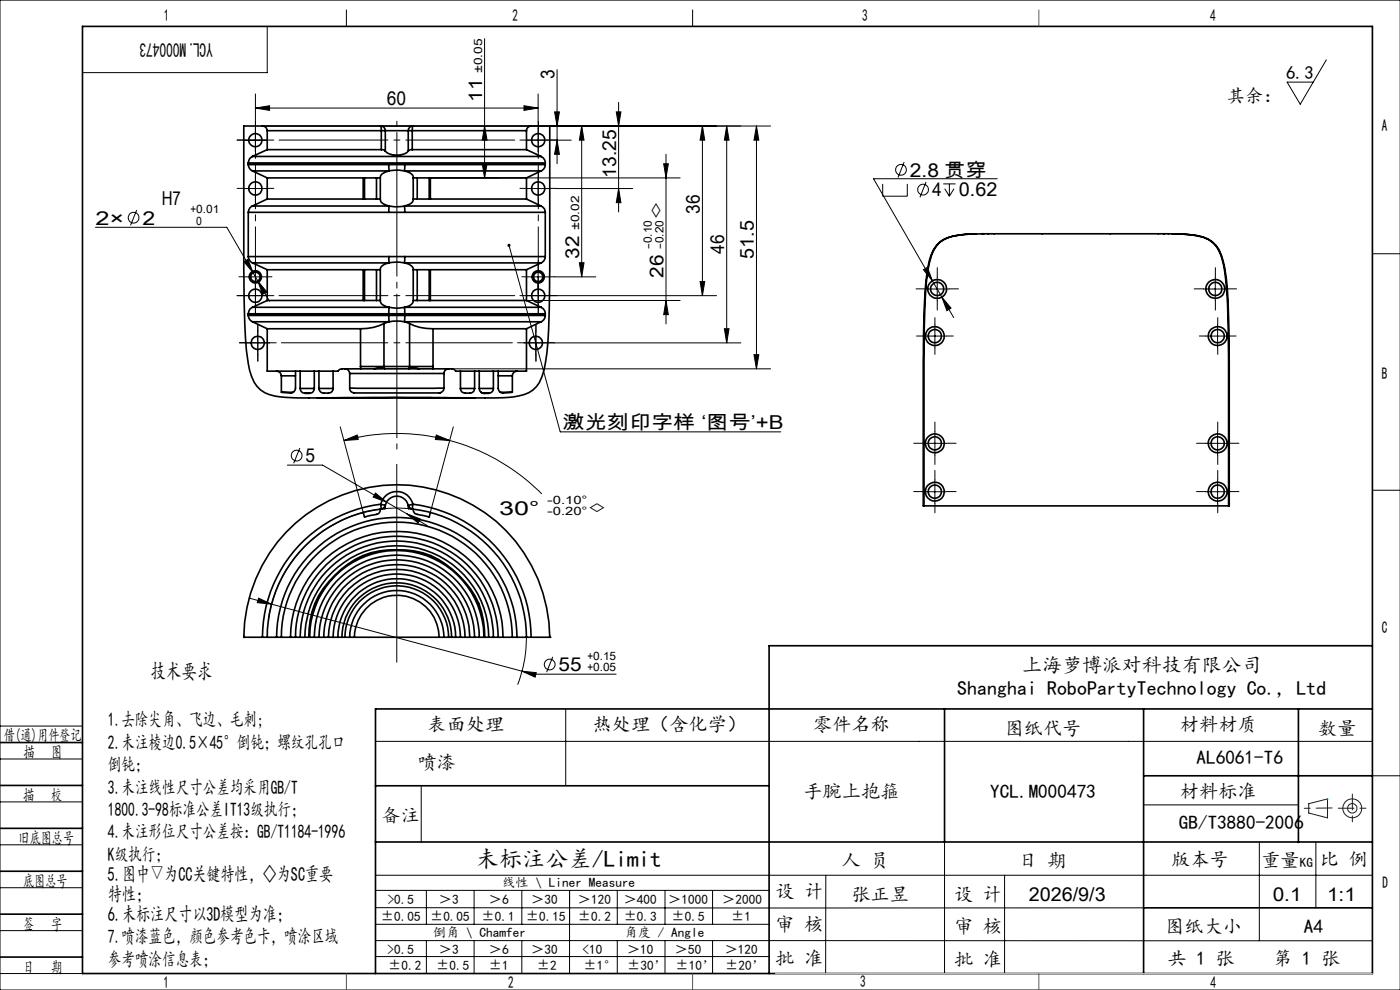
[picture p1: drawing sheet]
<svg xmlns="http://www.w3.org/2000/svg" width="297mm" height="210mm" viewBox="0 0 297 210" stroke-linecap="round" stroke-linejoin="round" font-family="sans-serif">
<g fill="none" stroke="#000" stroke-width=".21">
<path d="M0 0h297v210h-297zM54.2 19.9v5.9M56.7 5.6v9.8h-39.2M73.5 2.1v3.5M102.8 8.2v29.5M114.2 19.9v5.9M118.2 14.8v19.9M146.9 2.1v3.5M281.4 12.7l-5.6 9.4-2.7-4.7h5.5M51.7 29.7h5M51.7 40h5M54.2 22.9l3-.5v1z"/>
<path d="M54.2 22.9h60M54.2 27.2v5M54.2 37.5v5M55.7 26.7h107.8M91.1 37.7h53.2M102.3 34.7h1l-.5 3zM102.8 26.7l.5 3h-1zM111.2 22.4l3 .5-3 .5zM111.7 29.7h5M111.7 40h5M114.2 27.2v5M114.2 37.5v5"/>
<path d="M117.7 23.7h1l-.5 3zM118.1 29.7h3.1M118.1 40h16.1M118.2 29.7l.5 3h-1zM123.4 26.7l.5 3h-1zM123.4 26.7v32M130.7 23.7h1l-.5 3zM131.2 40l.5 3h-1zM131.2 21.7v23.3M140.8 34.7h1l-.5 3zM141.3 32.7v36M149 26.7l.5 3h-1z"/>
<path d="M149 26.7v36M154.2 26.7l.5 3h-1zM154.2 26.7v46M160.5 26.7l.5 3h-1.1zM160.5 26.7v51.5M187.3 39v2.6h5.2v-2.6M191.8 34.4l-1.3 3.3M196.5 38.6l-1.3 3.3M200.1 39h2.6M201.4 39v2.6M211.6 37.9h-26.3l12.5 21.7M20.2 48.2h27.9l5.6 9.6"/>
<path d="M29 44.5l-1.3 3.3M51.7 58.7h5M51.8 55.5l.8-.5 1.1 2.8zM53.7 57.8l1 1.8M54.2 56.2v9M54.7 59.6l1.9 2.3-.9 .5zM54.7 59.6l2.5 4.3M108 52.1l10.9 39.5h46.7M111.7 58.7h5M114.2 56.2v9M117.7 58.7h8.7M122.9 55.7h1l-.5 3z"/>
<path d="M148.5 59.7h1l-.5 3zM195.9 57.2l.8-.5 1.1 2.9zM197.8 59.6l2 3.4M198.8 58.8v5M200.4 40l1 1.6M202.4 40l-1 1.6M257.8 58.8v5M291.1 53.8h5.9M51.7 62.7h5M52.2 72.7h5M54.7 70.2v5M91.1 63.7h53.2"/>
<path d="M95.8 78.2h67.7M111.2 72.7h5M111.7 62.7h5M113.7 70.2v5M117.6 72.7h39.6M118.1 62.7h33.9M141.3 63.7l.5 3h-1zM153.7 69.7h1l-.5 3zM159.9 75.2h1.1l-.5 3zM195.8 71.3h5M196.3 61.3h5M198.3 68.8v5"/>
<path d="M199.8 63l2 2.4-.9 .5zM199.8 63l2.5 4.4M255.3 61.3h5M255.8 71.3h5M258.3 68.8v5M61 98.7h7.4l13.6 7.8M63.6 95l-1.3 3.3M72.2 90.5l4.8 18.2M73 93.4l2.8-1.1 .2 .9zM73 93.4a43.2 43.2 0 0 1 22.4 0M84.2 98.5v42M92.6 92.3l2.8 1.1-3-.2z"/>
<path d="M95.4 93.4a43.7 43.7 0 0 1 19.5 11.4M96.2 90.5l-4.9 18.2M195.8 94h5M198.3 91.5v5M255.8 94h5M258.3 91.5v5M79.7 104.6l2.3 1.9-2.8-1.1zM82 106.5l4.3 2.5M86.3 109l2.9 1.1-.5 .8zM86.3 109l4.4 2.5M87.5 108a27.4 27.4 0 0 0-30.5 23.1M195.8 104.3h5"/>
<path d="M198.3 101.8v5M255.8 104.3h5M258.3 101.8v5M291.1 104h5.9M52.8 126.9l4.8 1.3M54.9 126.9l2.7 1.3-3-.4zM57.6 128.2l53.1 14.2M111.7 135.2a27.2 27.2 0 0 1-1.9 10M117.3 139.3l-1.3 3.3M0 154h17.5M79.7 157.3h211.4M110.7 142.4l3.1 .3-.3 .9z"/>
<path d="M110.7 142.4l2.3 .6h17.7M120 150.4v16.3M0 179.2h17.5M0 161h17.5M0 170.1h17.5M89.4 166.9v11.8M200.4 178.6v27.9M242.6 170.7h32.8M267.2 178.6v21M279.2 178.6v14M291.1 164.6h6M0 188.3h17.5"/>
<path d="M0 197.4h17.5M79.7 185.7h211.4M79.7 199.5l211.4 .1M79.7 192.5l162.9 .1M79.7 188.9h83.5M79.7 196.1h83.5M90.5 188.9v7.2M90.5 199.5v7M100.6 188.9v7.2M100.6 199.5v7M110.7 188.9v7.2M110.7 199.5v7"/>
<path d="M120.8 188.9v17.6M131 188.9v7.2M131 199.5v7M141.1 188.9v7.2M141.1 199.5v7M151.2 188.9v7.2M151.2 199.5v7M175.2 185.7v20.9M213.1 185.7v20.8M0 206.5h17.5M79.7 202.9h83.5M163.2 206.5h127.9"/>
<circle cx="191.1" cy="36" r="1.14"/>
<circle cx="28.4" cy="46.2" r="1.14"/>
<circle cx="195.8" cy="40.2" r="1.14"/>
<circle cx="62.9" cy="96.6" r="1.14"/>
<circle cx="116.6" cy="141" r="1.14"/>
</g>
<g fill="none" stroke="#191924" stroke-width=".21">
<path d="M277.6 170.5l4-1v4l-4-1z"/>
<circle cx="286.9" cy="171.5" r="1.01"/>
<circle cx="286.9" cy="171.5" r="2"/>
</g>
<path d="M84.2 95.3v-69.6" fill="none" stroke="#000" stroke-width=".21" stroke-dasharray="30.5 1.3 1.3 1.3" stroke-dashoffset="-2.4"/>
<g fill="none" stroke="#000" stroke-width=".21" stroke-dasharray="30.5 1.3 1.3 1.3">
<path d="M51.7 29.7h-1.4M51.7 40h-1.4M54.2 27.2v-1.4M54.2 37.5v-1.4M54.2 32.2v1.4M56.7 40h1.4M56.7 29.7h1.4M111.7 40h-1.4M111.7 29.7h-1.4M114.2 29.7v-2.5M114.2 29.7h-2.5M114.2 29.7v2.5"/>
<path d="M114.2 29.7h2.5M114.2 27.2v-1.4M114.2 37.5v-1.4M114.2 32.2v1.4M116.7 29.7h1.4M116.7 40h1.4M51.7 58.7h-1M54.2 42.5v1.4M54.2 56.2v-1M56.7 58.7h1M111.7 58.7h-1M114.2 42.5v1.4"/>
<path d="M114.2 56.2v-1M116.7 58.7h1M198.8 58.8v-2M257.8 58.8v-2M51.7 62.7h-1.4M52.2 72.7h-1.4M54.2 62.7v-2.5M54.2 62.7h-2.5M54.2 62.7v2.5M54.2 62.7h2.5M54.2 65.2v1.4M54.2 60.2v-1.4"/>
<path d="M54.2 61.2v1M54.7 72.7v-2.5M54.7 72.7h-2.5M54.7 72.7v2.5M54.7 72.7h2.5M54.7 70.2v-1.4M54.7 75.2v1.4M56.7 62.7h1.4M57.2 72.7h1.4M111.2 72.7h-1.4M111.7 62.7h-1.4M113.7 72.7v-2.5"/>
<path d="M113.7 72.7h-2.5M113.7 72.7v2.5M113.7 72.7h2.5M113.7 70.2v-1.4M113.7 75.2v1.4M114.2 62.7v-2.5M114.2 62.7h-2.5M114.2 62.7v2.5M114.2 62.7h2.5M114.2 65.2v1.4M114.2 60.2v-1.4M114.2 61.2v1"/>
<path d="M116.2 72.7h1.4M116.7 62.7h1.4M195.8 71.3h-1.4M196.3 61.3h-2M198.3 68.8v-1.4M198.3 73.8v1.4M198.8 63.8v2M200.8 71.3h1.4M201.3 61.3h2M255.3 61.3h-2M255.8 71.3h-1.4M257.8 63.8v2"/>
<path d="M258.3 68.8v-1.4M258.3 73.8v1.4M260.3 61.3h2M260.8 71.3h1.4M195.8 94h-2M198.3 91.5v-2M198.3 96.5v2M200.8 94h2M255.8 94h-2M258.3 91.5v-2M258.3 96.5v2M260.8 94h2"/>
<path d="M195.8 104.3h-2M198.3 101.8v-2M198.3 106.8v2M200.8 104.3h2M255.8 104.3h-2M258.3 101.8v-2M258.3 106.8v2M260.8 104.3h2"/>
</g>
<path d="M59.7 72.7h49" fill="none" stroke="#000" stroke-width=".21" stroke-dasharray="30.5 1.3 1.3 1.3" stroke-dashoffset="7.9"/>
<path d="M59.2 29.7h50M59.2 62.7h50" fill="none" stroke="#000" stroke-width=".21" stroke-dasharray="30.5 1.3 1.3 1.3" stroke-dashoffset="7.4"/>
<path d="M54.2 57.7v-23M114.2 57.7v-23" fill="none" stroke="#000" stroke-width=".21" stroke-dasharray="30.5 1.3 1.3 1.3" stroke-dashoffset="20.9"/>
<g fill="none" stroke="#000" stroke-width=".35">
<path d="M17.5 5.6h273.6v200.9h-273.6zM52.7 34.9a1.53 1.53 0 0 0 .9 1.4M52.7 34.9h29.8M52.7 34.6h63M52.7 34.6v.3M53.6 33.2a1.44 1.44 0 0 0-.9 1.4M53.6 36.3h28.9M53.6 33.2h61.2M53.6 36.3l3.1 1.4M55.7 26.7h-4v19.6a460.1 460.1 0 0 0 .6 28.1 14.6 14.6 0 0 0 2.2 7.6 8.1 8.1 0 0 0 6.3 2.3l43.3 .1a23.5 23.5 0 0 0 8-1.1 6.3 6.3 0 0 0 3.3-4.7 98.5 98.5 0 0 0 1.2-18.2v-33.7h-3.9M55.7 26.7a1.01 1.01 0 0 1 1 1M55.7 26.7h25.1"/>
<path d="M56.7 37.7h20.3M56.7 31.7h24.2M56.7 27.7h24.2M56.7 27.7v4M56.7 37.7v4.5M56.7 31.7l-3.1 1.5M77 37.7v4.5M77 37.7h.3M77.3 37.7h2.6M77.3 37.7v4.5M79.9 37.7h.8M79.9 37.7v4.5"/>
<path d="M80.7 37.7v4.5M80.8 26.7l.1 1M80.8 26.7a.96 .96 0 0 1 .9 1M80.8 26.7h6.8M80.9 31.7l.5 .1 .3 .3M80.9 27.7h.8M80.9 27.7v4M81.7 32.1a3.9 3.9 0 0 0 4.9 0M81.7 27.7h4.9M81.7 27.7v4.4M82.5 34.9v1.4M82.5 34.9h3.4"/>
<path d="M82.5 36.3l-1.1 .4a1.06 1.06 0 0 0-.7 1M82.5 36.3l1.8-.2 1.5 .2M85.8 36.3l.7 .2a1.42 1.42 0 0 1 1.2 1.2M85.8 36.3h29M85.9 34.9l-.1 1.4M85.9 34.9h29.8M86.6 27.7h.9M86.6 27.7v4.4M87.5 31.7l-.6 .1-.3 .3M87.5 31.7h24.2M87.5 27.7h24.2M87.5 27.7v4"/>
<path d="M87.6 26.7l-.1 1M87.6 26.7h25.1M87.6 26.7a.96 .96 0 0 0-1 1M87.7 37.7h.8M87.7 37.7v4.5M88.5 37.7h2.6M88.5 37.7v4.5M91.1 37.7v4.5M91.1 37.7h.2M91.3 37.7h20.4M91.3 37.7v4.5M111.7 27.7v4"/>
<path d="M111.7 37.7v4.5M111.7 31.7l3.1 1.5M112.7 26.7a.96 .96 0 0 0-1 1M114.8 33.2a1.44 1.44 0 0 1 .9 1.4M114.8 36.3l-3.1 1.4M115.7 34.9a1.43 1.43 0 0 1-.9 1.4M115.7 34.6v.3M52.7 54.4a1.63 1.63 0 0 0 .9 1.4M52.7 54.4h29.8M52.7 45h29.8M52.7 45v9.4M53.6 43.7a1.43 1.43 0 0 0-.9 1.3"/>
<path d="M53.6 55.8h28.9M53.6 43.7h28.9M53.6 55.8l3.1 1.4M56.7 57.2h20.3M56.7 42.2h20.3M56.7 57.2v6.5M56.7 42.2l-3.1 1.5M77 57.2v6.5M77 57.2h.3M77 42.2h.3M77.3 57.2h2.6M77.3 42.2h2.6"/>
<path d="M77.3 57.2v6.5M79.9 57.2h.8M79.9 42.2h.8M79.9 57.2v6.5M80.7 42.2a1.71 1.71 0 0 0 1.7 1.5h.1M80.7 57.2v6.5M82.5 54.4v1.4M82.5 54.4h3.4M82.5 45h3.4M82.5 55.8a1.8 1.8 0 0 0-1.8 1.4M82.5 43.7v1.3M82.5 55.8l1.8-.2 1.5 .2"/>
<path d="M82.5 43.7l1.6 .2 1.7-.2M85.8 55.8l.7 .1a1.52 1.52 0 0 1 1.2 1.3M85.8 55.8h29M85.8 43.7l.1 1.3M85.8 43.7h29M85.9 54.4l-.1 1.4M85.9 54.4h29.8M85.9 45h29.8M87.7 42.2a1.25 1.25 0 0 1-1.1 1.3l-.8 .2M87.7 57.2h.8M87.7 42.2h.8M87.7 57.2v6.5"/>
<path d="M88.5 57.2h2.6M88.5 42.2h2.6M88.5 57.2v6.5M91.1 57.2v6.5M91.1 57.2h.2M91.1 42.2h.2M91.3 57.2h20.4M91.3 42.2h20.4M91.3 57.2v6.5M111.7 57.2v6.5M111.7 42.2l3.1 1.5M114.8 43.7a1.37 1.37 0 0 1 .9 1.3"/>
<path d="M114.8 55.8l-3.1 1.4M115.7 54.4a1.43 1.43 0 0 1-.9 1.4M115.7 45v9.4M207.1 49.6l-2.2 .1a11 11 0 0 0-5.5 1.6 8.3 8.3 0 0 0-2.6 5.6 129.5 129.5 0 0 0-.9 18.2v32.2h64.9v-30.5a214.9 214.9 0 0 0-.6-17.6 15.2 15.2 0 0 0-2.2-7.2 8 8 0 0 0-6.1-2.3l-3.2-.1M208.3 49.6h1.4M208.7 49.6h-1.1a20.3 20.3 0 0 0-7 1.1 6.7 6.7 0 0 0-3.5 5.3 71.6 71.6 0 0 0-1 13.6l-.1 37.7M209.7 49.6h37.3M209.7 49.6h.1M246.8 49.6h.2M247 49.6h1.7a25 25 0 0 1 6.6 .7 7 7 0 0 1 4.3 5.9 89.9 89.9 0 0 1 1 16.6v34.5M52.7 66.9a1.53 1.53 0 0 0 .9 1.4M52.7 66.9h29.8"/>
<path d="M52.7 66.6h29.8M52.7 66.6v.3M53.6 65.2a1.44 1.44 0 0 0-.9 1.4M53.6 68.3h28.9M53.6 65.2h28.9M53.6 68.3l3.1 1.4M56.7 69.7h19.8M56.7 63.7h20.3M56.7 69.7v9h2M56.7 63.7l-3.1 1.5M58.7 78.7a1.01 1.01 0 0 1 1 1M58.7 78.7h4"/>
<path d="M59.7 79.7h3M62.7 78.7v3.7a1.02 1.02 0 0 1-1.1 1l-1.9-.2v-3.5M62.7 78.7h1M63.7 78.7h3M63.7 78.7v3.7M66.7 78.7h1M66.7 78.7v3.7M67.7 78.7h3M67.7 78.7v3.7M70.7 78.7v3.7M73.2 78.2a1.31 1.31 0 0 0-1.5 .5h-1M73.2 78.2a1.01 1.01 0 0 1 1 1"/>
<path d="M73.2 78.2h22M74.2 79.2h20M74.2 79.2v3.1M76.5 77.7h15.4M76.5 69.7v8M76.5 77.7v.5M77 63.7h.3M77.3 63.7h2.6M79.9 63.7h.8M80.7 63.7a1.72 1.72 0 0 0 1.8 1.5M81.5 68.6a10.6 10.6 0 0 1-5 1.1M81.5 77.8l.1 .4"/>
<path d="M81.5 77.8l-2.1 .4M81.5 68.6v9.2M82.5 66.9v1.4M82.5 66.9h3.4M82.5 66.6h3.4M82.5 68.3l-1 .3M82.5 65.2v1.4M82.5 65.2l1.6 .2 1.7-.2M82.5 68.3l1.2-.2 2.1 .2M85.8 68.3h29M85.8 68.3l1.1 .3M85.8 65.2l.1 1.4"/>
<path d="M85.8 65.2h29M85.9 66.9h29.8M85.9 66.6h29.8M85.9 66.9l-.1 1.4M86.9 68.6a10.4 10.4 0 0 0 5 1.1M86.9 77.8l-.2 .4M86.9 77.8l2.1 .4M86.9 68.6v9.2M87.7 63.7a1.8 1.8 0 0 1-1.9 1.5M87.7 63.7h.8M88.5 63.7h2.6M91.1 63.7h.2"/>
<path d="M91.3 63.7h20.4M91.9 69.7h19.8M91.9 69.7v8M91.9 77.7l-.1 .5M94.2 79.2v3.1M95.2 78.2a.96 .96 0 0 0-1 1M95.2 78.2a1.25 1.25 0 0 1 1.5 .5h1M97.7 78.7h3M97.7 78.7v3.7M100.7 78.7v3.7M100.7 78.7h1M101.7 78.7h3"/>
<path d="M101.7 78.7v3.7M104.7 78.7v3.7M104.7 78.7h1M105.7 78.7v3.7a.99 .99 0 0 0 1 1l2-.2v-3.5M105.7 78.7h4M105.7 79.7h3M109.7 78.7a.96 .96 0 0 0-1 1M111.7 69.7v9h-2M111.7 63.7l3.1 1.5M114.8 65.2a1.44 1.44 0 0 1 .9 1.4M114.8 68.3l-3.1 1.4M115.7 66.9a1.43 1.43 0 0 1-.9 1.4"/>
<path d="M115.7 66.6v.3M59.8 83.2h2.4M63.7 82.4a1.01 1.01 0 0 0 1 1M63.7 82.4h3M64.7 83.4h1M66.7 82.4a1.01 1.01 0 0 1-1 1M67.3 84.4h33.4M67.7 82.4a1.04 1.04 0 0 0 1 1 1.94 1.94 0 0 0 1.7-.4l.3-.6M67.7 82.4h3M74.2 82.3a.96 .96 0 0 0 1 1.1h18a1.1 1.1 0 0 0 1-1.1M74.2 82.3h20M75.1 83.3h.1"/>
<path d="M93.4 83.3l-.2 .1M97.7 82.4a.96 .96 0 0 0 1 1 1.73 1.73 0 0 0 1.8-.4l.2-.6M97.7 82.4h3M101.7 82.4a.97 .97 0 0 0 1 1h1M101.7 82.4h3M102.1 83.2l.5 .2M102.6 83.4h.2M102.6 83.4h1.1M104.7 82.4a1.01 1.01 0 0 1-1 1M106.2 83.2h2.3M80.7 108a1.21 1.21 0 0 1-1.5 1.2l-1.9 .5-.3-1M80.8 107l.1 1"/>
<path d="M80.8 107a28.5 28.5 0 0 0-25.1 28.2M80.8 107a3.5 3.5 0 0 1 3.4-2.7 3.5 3.5 0 0 1 3.4 2.7M80.8 107l.9 .2M80.9 108a27.4 27.4 0 0 0-24.2 27.2M81.6 107.4l.1 .5M81.7 107.9l-.8 .1M81.7 107.2a2.49 2.49 0 0 1 2.5-2 2.49 2.49 0 0 1 2.4 2M81.7 107.2l-.4 .6-.4 .2M81.7 107.2v.7M86.6 107.2l.4 .6 .5 .2M86.6 107.2l.1 .7M86.7 107.9l.8 .1"/>
<path d="M86.7 107.4v.5M87.5 108a27.5 27.5 0 0 1 24.2 27.2M87.6 107l-.1 1M87.6 107a28.5 28.5 0 0 1 25.1 28.2M87.6 107l-1 .2M87.7 108a1.08 1.08 0 0 0 1.1 1.2l2.3 .5 .2-1M51.7 135v.1M55.7 135.2h1M55.7 135.2h-4a32.5 32.5 0 0 1 32.5-32.4 32.5 32.5 0 0 1 32.4 32.4h-3.9M56.7 135.2h2M58.7 135.2a25.5 25.5 0 0 1 25.5-25.4 25.5 25.5 0 0 1 25.5 25.4M58.7 135.2h1"/>
<path d="M59.7 135.2a24.5 24.5 0 0 1 24.5-24.4 24.5 24.5 0 0 1 24.5 24.4M59.7 135.2h1.9M61.6 135.2a22.5 22.5 0 0 1 22.6-22.5 22.5 22.5 0 0 1 22.5 22.5M61.6 135.2h1.1M62.7 135.2a21.5 21.5 0 0 1 21.5-21.4 21.5 21.5 0 0 1 21.5 21.4M62.7 135.2h1M63.7 135.2a20.5 20.5 0 0 1 20.5-20.4 20.5 20.5 0 0 1 20.5 20.4M63.7 135.2h1M64.7 135.2a19.5 19.5 0 0 1 19.5-19.4 19.5 19.5 0 0 1 19.5 19.4M64.7 135.2h1M65.5 135.2a17.3 17.3 0 0 1 6.9-14.4 16.3 16.3 0 0 1 11.8-4.2 16.6 16.6 0 0 1 13.2 5.5 16.6 16.6 0 0 1 5.4 13.1M65.7 135.2a18.5 18.5 0 0 1 18.5-18.4 18.5 18.5 0 0 1 18.5 18.4"/>
<path d="M65.7 135.2h1M66.7 135.2a17.5 17.5 0 0 1 17.5-17.5 17.5 17.5 0 0 1 17.5 17.5M66.7 135.2h1M67.7 135.2a16.5 16.5 0 0 1 16.5-16.4 16.5 16.5 0 0 1 16.5 16.4M67.7 135.2h1M68.7 135.2a15.5 15.5 0 0 1 15.5-15.4 15.5 15.5 0 0 1 15.5 15.4M68.7 135.2h1M69.7 135.2a14.5 14.5 0 0 1 14.5-14.4 14.5 14.5 0 0 1 14.5 14.4M69.7 135.2h1M70.7 135.2a13.5 13.5 0 0 1 13.5-13.4 13.5 13.5 0 0 1 13.5 13.4M70.7 135.2h1M71.7 135.2a12.5 12.5 0 0 1 12.5-12.4 12.5 12.5 0 0 1 12.5 12.4"/>
<path d="M71.7 135.2h.8M72.5 135.2a11.6 11.6 0 0 1 11.7-11.6 11.6 11.6 0 0 1 11.6 11.6M72.5 135.2h.7M73.2 135.2a11 11 0 0 1 11-10.9 11 11 0 0 1 11 10.9M73.2 135.2h1M74.2 135.2a10 10 0 0 1 10-9.9 10 10 0 0 1 10 9.9M74.2 135.2h1M75.2 135.2a9 9 0 0 1 9-8.9 9 9 0 0 1 9 8.9M75.2 135.2h18M93.2 135.2h1M94.2 135.2h1M95.2 135.2h.6"/>
<path d="M95.8 135.2h.9M96.7 135.2h1M97.7 135.2h1M98.7 135.2h1M99.7 135.2h1M100.7 135.2h1M101.7 135.2h1M102.7 135.2h1M103.7 135.2h1M104.7 135.2h1M105.7 135.2h1M106.7 135.2h2"/>
<path d="M108.7 135.2h1M109.7 135.2h2M111.7 135.2h1M116.6 135v.1M291.1 137h-127.9v69.5M0 157.5h17.5M200.4 150.4v28.2M242.6 150.4v56.1M275.4 150.4v28.3M291.1 150.4h-211.4v56.1M0 175.7h17.5M0 166.6h17.5"/>
<path d="M79.7 166.7h83.5M79.7 178.6h211.4M242.6 164.6h48.5M0 184.8h17.5M0 193.9h17.5M242.6 192.6h48.5M0 203h17.5"/>
<circle cx="54.2" cy="29.7" r="1.4"/>
<circle cx="54.2" cy="40" r="1.41"/>
<circle cx="114.2" cy="29.7" r="1.39"/>
<circle cx="114.2" cy="40" r="1.4"/>
<circle cx="54.2" cy="58.7" r="1"/>
<circle cx="54.2" cy="58.7" r="1.3"/>
<circle cx="114.2" cy="58.7" r="1"/>
<circle cx="114.2" cy="58.7" r="1.3"/>
<circle cx="54.2" cy="62.7" r="1.41"/>
<circle cx="54.7" cy="72.7" r="1.41"/>
<circle cx="113.7" cy="72.7" r="1.4"/>
<circle cx="114.2" cy="62.7" r="1.4"/>
<circle cx="198.3" cy="71.3" r="2"/>
<circle cx="198.3" cy="71.3" r="1.4"/>
<circle cx="198.8" cy="61.3" r="2"/>
<circle cx="198.8" cy="61.3" r="1.41"/>
<circle cx="257.8" cy="61.3" r="1.41"/>
<circle cx="257.8" cy="61.3" r="2.01"/>
<circle cx="258.3" cy="71.3" r="2"/>
<circle cx="258.3" cy="71.3" r="1.4"/>
<circle cx="198.3" cy="94" r="1.39"/>
<circle cx="198.3" cy="94" r="1.99"/>
<circle cx="258.3" cy="94" r="1.39"/>
<circle cx="258.3" cy="94" r="1.99"/>
<circle cx="198.3" cy="104.3" r="1.4"/>
<circle cx="198.3" cy="104.3" r="2"/>
<circle cx="258.3" cy="104.3" r="1.99"/>
<circle cx="258.3" cy="104.3" r="1.4"/>
</g>
<path d="M282.6 171.4l-5.9 .1M283.9 171.4h6M286.9 168.4v6" fill="none" stroke="#191924" stroke-width=".21" stroke-dasharray="6.3 1.3 1.3 1.3" stroke-dashoffset="3"/>
<path d="M164.5 206.5h126.6" fill="none" stroke="#c0c0c0" stroke-width=".21"/>
<path d="M220.4 2.1v3.5M73.5 206.5v3.5M146.9 206.5v3.5M220.4 206.5v3.5" fill="none" stroke="#00f" stroke-width=".21"/>
<path d="M281.6 169.5h.1" fill="none" stroke="#0ff" stroke-width=".21"/>
<g fill="#000">
<path d="M107.8 51.7l.2 .4-.1-.4a.33 .33 0 0 1 .4 .4 .33 .33 0 0 1-.5 .2 .33 .33 0 0 1 0-.6z"/>
<path d="M102.3 34.7h1l-.5 3zM102.8 26.7l.5 3h-1z"/>
<path d="M117.7 23.7h1l-.5 3zM118.2 29.7l.5 3h-1zM130.7 23.7h1l-.5 3zM131.2 40l.5 3h-1zM149 26.7l.5 3h-1zM148.5 59.7h1l-.5 3zM154.2 26.7l.5 3h-1zM153.7 69.7h1l-.5 3z"/>
<path d="M123.4 26.7l.5 3h-1zM122.9 55.7h1l-.5 3z"/>
<path d="M140.8 34.7h1l-.5 3zM141.3 63.7l.5 3h-1z"/>
<path d="M159.9 75.2h1.1l-.5 3zM160.5 26.7l.5 3h-1.1z"/>
<path d="M54.9 126.9l-.3 .9 3 .4zM110.7 142.4l2.8 1.2 .3-.9zM92.6 92.3l2.8 1.1-3-.2zM73 93.4l2.8-1.1 .2 .9zM86.3 109l2.4 1.9 .5-.8zM79.7 104.6l-.5 .8 2.8 1.1zM54.7 59.6l1 2.8 .9-.5zM51.8 55.5l1.9 2.3-1.1-2.8zM54.2 22.9l3-.5v1zM111.2 22.4l3 .5-3 .5zM199.8 63l1.1 2.9 .9-.5zM195.9 57.2l1.9 2.4-1.1-2.9z"/>
<path d="M116.5 135.2a.17 .17 0 0 1 .3 0 .17 .17 0 0 1-.3 0zM51.5 135.2a.2 .2 0 0 1 .4 0 .2 .2 0 0 1-.4 0z"/>
</g>
<text font-size="4.9" x="100.9" y="184">未标注公差/Limit</text>
<text font-size="4.7" x="31.9" y="143.9">技术要求</text>
<g font-size="4.2">
<text x="45.1" y="9.2" transform="rotate(-180 45.1 9.2)">YCL.M000473</text>
<text x="216.8" y="142.5">上海萝博派对科技有限公司</text>
<text x="203.1" y="147.4">Shanghai RoboPartyTechnology Co., Ltd</text>
<text x="22.9" y="186.8">5.图中▽为CC关键特性，◇为SC重要</text>
<text x="22.9" y="191">特性；</text>
<text x="22.9" y="195.3">6.未标注尺寸以3D模型为准；</text>
</g>
<g font-size="4.1">
<text x="117.6" y="16.8" transform="rotate(-90 117.6 16.8)">3</text>
<text x="82.1" y="22.3">60</text>
<text x="102.3" y="21.6" transform="rotate(-90 102.3 21.6)">11</text>
<text x="130.7" y="37.7" transform="rotate(-90 130.7 37.7)">13.25</text>
<text x="193" y="37.5">2.8 贯穿</text>
<text x="197.7" y="41.7">4</text>
<text x="203.4" y="41.7">0.62</text>
<text x="20.3" y="47.6">2×</text>
<text x="30.2" y="47.6">2</text>
<text x="34.3" y="43.6">H7</text>
<text x="140.7" y="46.7" transform="rotate(-90 140.7 46.7)">◇</text>
<text x="148.5" y="45.4" transform="rotate(-90 148.5 45.4)">36</text>
<text x="153.6" y="53.8" transform="rotate(-90 153.6 53.8)">46</text>
<text x="122.8" y="54.9" transform="rotate(-90 122.8 54.9)">32</text>
<text x="140.7" y="58.9" transform="rotate(-90 140.7 58.9)">26</text>
<text x="159.9" y="54.9" transform="rotate(-90 159.9 54.9)">51.5</text>
<text x="119.4" y="91">激光刻印字样 ‘图号’+B</text>
<text x="64.8" y="98.1">5</text>
<text x="105.9" y="109.3">30°</text>
<text x="124.6" y="109.3">◇</text>
<text x="118.5" y="142.4">55</text>
<text x="22.9" y="154">1.去除尖角、飞边、毛刺;</text>
<text x="90.7" y="155.1">表面处理</text>
<text x="125.7" y="155.1">热处理（含化学）</text>
<text x="172.5" y="155.1">零件名称</text>
<text x="213.1" y="155.8">图纸代号</text>
<text x="250.3" y="155.1">材料材质</text>
<text x="279.6" y="155.8">数量</text>
<text x="22.9" y="158.8">2.未注棱边0.5×45°倒钝；螺纹孔孔口</text>
<text x="22.9" y="163.6">倒钝；</text>
<text x="88.6" y="163.2">喷漆</text>
<text x="253.8" y="162.1">AL6061-T6</text>
<text x="22.9" y="168.3">3.未注线性尺寸公差均采用GB/T</text>
<text x="22.9" y="173.1">1800.3-98标准公差IT13级执行；</text>
<text x="170.4" y="169.2">手腕上抱箍</text>
<text x="210.1" y="169.2">YCL.M000473</text>
<text x="250.3" y="169.2">材料标准</text>
<text x="22.9" y="177.8">4.未注形位尺寸公差按：GB/T1184-1996</text>
<text x="80.9" y="174.3">备注</text>
<text x="250.1" y="176">GB/T3880-2006</text>
<text x="22.9" y="182.6">K级执行；</text>
<text x="178.5" y="184">人 员</text>
<text x="216" y="184">日 期</text>
<text x="248.5" y="183.7">版本号</text>
<text x="267.6" y="184">重量</text>
<text x="280" y="183.7">比 例</text>
<text x="164.5" y="190.5">设 计</text>
<text x="180.6" y="191">张正昱</text>
<text x="202.4" y="191">设 计</text>
<text x="218.3" y="191">2026/9/3</text>
<text x="270" y="191">0.1</text>
<text x="281.5" y="191">1:1</text>
<text x="164.5" y="197.4">审 核</text>
<text x="202.4" y="197.9">审 核</text>
<text x="247.2" y="198">图纸大小</text>
<text x="276.6" y="198">A4</text>
<text x="22.9" y="200.1">7.喷漆蓝色，颜色参考色卡，喷涂区域</text>
<text x="22.9" y="204.8">参考喷涂信息表；</text>
<text x="164.5" y="204.6">批 准</text>
<text x="202.4" y="205">批 准</text>
<text x="247.7" y="204.6">共 1 张</text>
<text x="270.1" y="204.6">第 1 张</text>
</g>
<g font-size="3.9">
<text x="272.8" y="16.8">6.3</text>
<text x="260.3" y="21.6">其余：</text>
</g>
<g font-size="3.5">
<text x="34.8" y="4.4">1</text>
<text x="108.7" y="4.4">2</text>
<text x="182.9" y="4.4">3</text>
<text x="256.7" y="4.4">4</text>
<text x="293.2" y="27.8">A</text>
<text x="293.2" y="80.3">B</text>
<text x="293.2" y="134.2">C</text>
<text x=".8" y="157.2">借(通)用件登记</text>
<text x="5" y="160.8">描</text>
<text x="10.9" y="160.8">图</text>
<text x="4.9" y="169.8">描</text>
<text x="10.8" y="169.8">校</text>
<text x="3.9" y="179">旧底图总号</text>
<text x="4.9" y="188.1">底图总号</text>
<text x="293.3" y="188.4">D</text>
<text x="4.9" y="197.2">签</text>
<text x="10.8" y="197.2">字</text>
<text x="4.9" y="206.3">日</text>
<text x="10.8" y="206.3">期</text>
<text x="34.7" y="209.6">1</text>
<text x="107.8" y="209.6">2</text>
<text x="182.5" y="209.3">3</text>
<text x="256.8" y="209.7">4</text>
</g>
<g font-size="2.8">
<text x="275.7" y="184">KG</text>
<text x="82.2" y="191.7">&gt;0.5</text>
<text x="93.1" y="191.7">＞3</text>
<text x="103.7" y="191.7">＞6</text>
<text x="106.6" y="188.1">线性 \ Liner Measure</text>
<text x="112.7" y="191.7">＞30</text>
<text x="122.6" y="191.7">＞120</text>
<text x="132.3" y="191.7">＞400</text>
<text x="141.8" y="191.7">＞1000</text>
<text x="153.2" y="191.7">＞2000</text>
<text x="80.8" y="195.3">±0.05</text>
<text x="91.2" y="195.3">±0.05</text>
<text x="102.2" y="195.3">±0.1</text>
<text x="111.6" y="195.3">±0.15</text>
<text x="122.6" y="195.3">±0.2</text>
<text x="132.3" y="195.3">±0.3</text>
<text x="142.5" y="195.3">±0.5</text>
<text x="155.1" y="195.3">±1</text>
<text x="82.2" y="202.3">&gt;0.5</text>
<text x="91.8" y="198.8">倒角 \ Chamfer</text>
<text x="93.1" y="202.3">＞3</text>
<text x="103.7" y="202.3">＞6</text>
<text x="112.7" y="202.3">＞30</text>
<text x="123.6" y="202.3">&lt;10</text>
<text x="132.5" y="198.8">角度 / Angle</text>
<text x="133" y="202.3">＞10</text>
<text x="143.2" y="202.3">＞50</text>
<text x="153.7" y="202.3">＞120</text>
<text x="82.3" y="205.8">±0.2</text>
<text x="92.5" y="205.8">±0.5</text>
<text x="103.7" y="205.8">±1</text>
<text x="113.9" y="205.8">±2</text>
<text x="123.8" y="205.7">±1°</text>
<text x="133" y="205.7">±30’</text>
<text x="143.3" y="205.7">±10’</text>
<text x="153.8" y="205.8">±20’</text>
</g>
<g font-size="2.4">
<text x="102.3" y="15.5" transform="rotate(-90 102.3 15.5)">±0.05</text>
<text x="40.4" y="45.2">+0.01</text>
<text x="41.6" y="47.6">0</text>
<text x="122.8" y="48.8" transform="rotate(-90 122.8 48.8)">±0.02</text>
<text x="138.3" y="52.8" transform="rotate(-90 138.3 52.8)">-0.10</text>
<text x="140.7" y="52.8" transform="rotate(-90 140.7 52.8)">-0.20</text>
<text x="116.1" y="106.9">-0.10°</text>
<text x="116.1" y="109.3">-0.20°</text>
<text x="124.6" y="140">+0.15</text>
<text x="124.6" y="142.4">+0.05</text>
</g>
</svg>
